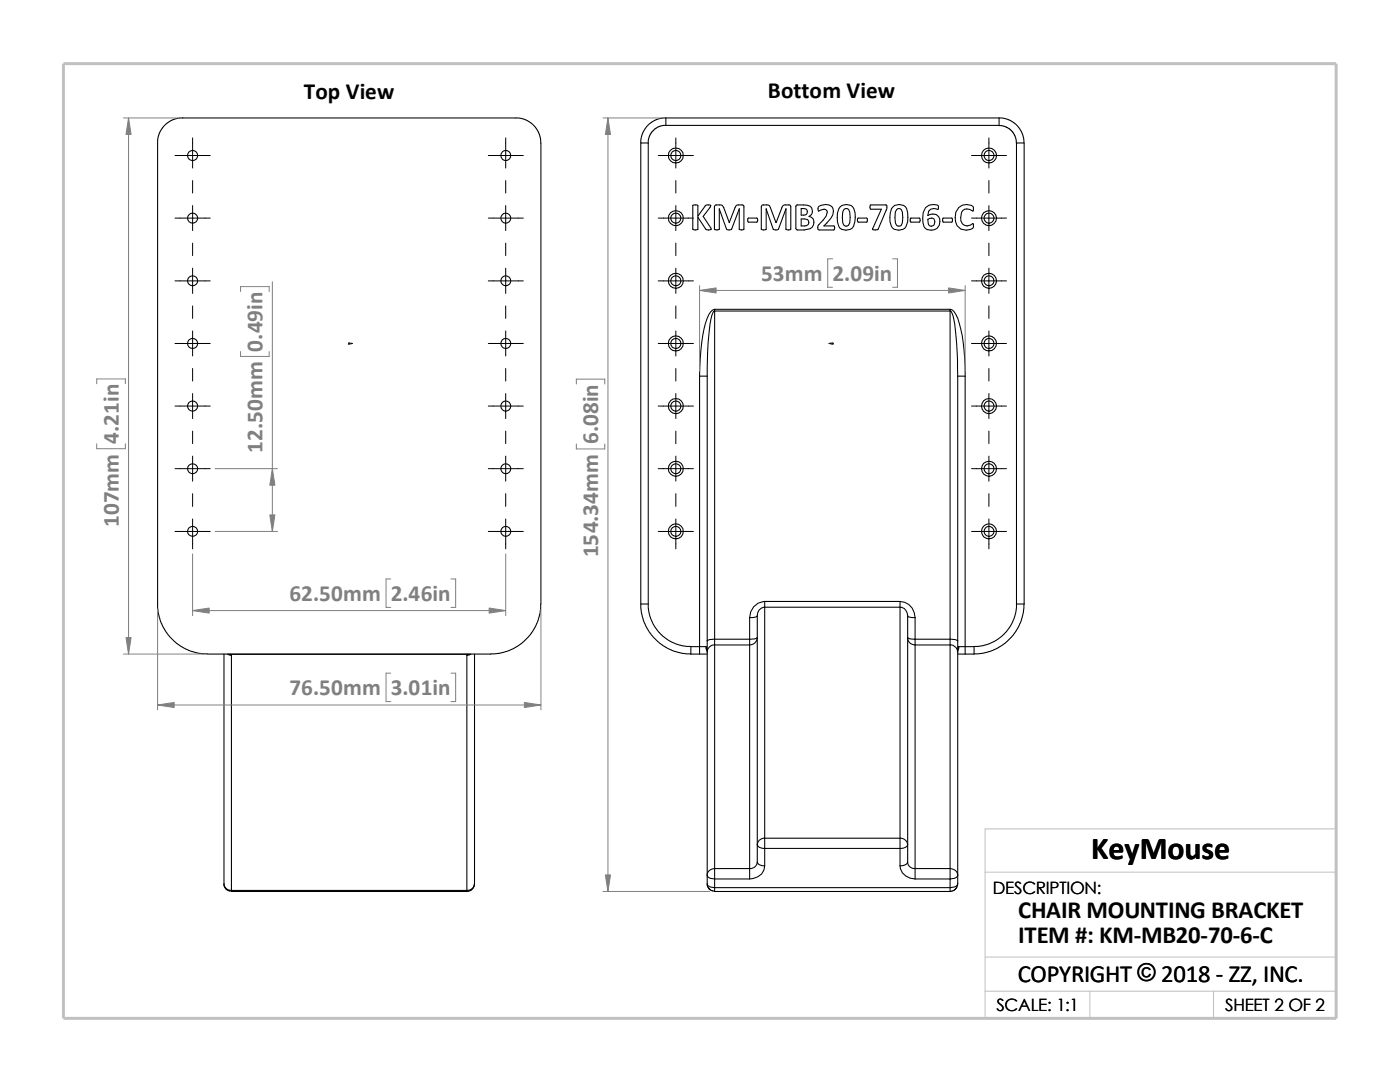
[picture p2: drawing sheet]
<svg xmlns="http://www.w3.org/2000/svg" width="279mm" height="216mm" viewBox="0 0 279 216" stroke-linecap="round" stroke-linejoin="round" font-family="sans-serif">
<path d="M196.6 174h70.1M196.6 197.8h70.1M196.6 191h70.1M217.5 197.8v5.4M242.2 197.8v5.4M26.8 203.2h239.9v-37.8h-70.1v37.8" fill="none" stroke="#c0c0c0" stroke-width=".2"/>
<path d="M12.7 12.7h254v190.5h-254z" fill="none" stroke="#c0c0c0" stroke-width=".59"/>
<g fill="none" stroke="#000" stroke-width=".21">
<path d="M31.5 28.5l.2-1.6 .9-1.7 1.5-1.1 1.7-.6h67.7l1.8 .6 1.4 1.1 1 1.7 .2 1.6v92M31.5 28.5v92.9l.4 2.3 .7 1.5 .9 1.5 1.4 1.4 1.8 1.2 1.6 .7 1.5 .4 1.6 .1M127.9 28.5v92M127.9 28.5h1.5M129.4 28.5v92M132.9 23.5l-.9 .1-1.1 .3-1.1 .7-.7 .6-1 1.7-.2 1.6M132.9 23.5h66.5M132.9 25h-.6l-.9 .3-1.1 .8-.8 1.3-.1 1.1M132.9 23.5v1.5M199.4 23.5v1.5h-66.5M199.4 23.5l.9 .1 1 .3 .8 .4 .9 .8 1 1.5 .3 1v.9M199.4 25.1l1.3 .2 1.1 .7 .7 1 .4 1.5"/>
<path d="M202.9 28.5v92M202.9 28.5h1.5v92M138.3 41h1v2.1l1.6-2.2h.7l.3 .1-1.6 2.2 1.6 2.5a.87 .87 0 0 1-1.1 0l-1.5-2.4v2.4a.85 .85 0 0 1-1 0zM143.6 41.7v4.1l-.5 .1-.5-.1v-4.5l.2-.4h1.1l.3 .1 1.3 3.4M143.6 41.7l1.4 4a.85 .85 0 0 0 1 0l1.5-4M143.6 41.7h.1M145.5 44.4h.1M147.5 41.7v4a.72 .72 0 0 0 1 0v-4.6l-.2-.2h-.9a.63 .63 0 0 0-.7 .5l-1.2 3M147.5 41.7h.1M149.3 43.6l1.7-.1a.49 .49 0 0 1 0 .8h-1.6l-.2-.1zM152.9 41.7v4l-.5 .2-.5-.1v-4.5l.2-.3 1.2-.1 .2 .1 1.4 3.4 1.1-3a.62 .62 0 0 1 .7-.5h.9l.2 .2v4.6a.76 .76 0 0 1-.9 .1l-.1-4.1M152.9 41.7l1.4 4a.91 .91 0 0 0 1.1 0l1.4-4"/>
<path d="M152.9 41.7h.1M156.8 41.7h.1M158.9 40.9h.2a3 3 0 0 1 2.9 .6 1.17 1.17 0 0 1-.5 1.7 1.29 1.29 0 0 1 1 1.1 1.29 1.29 0 0 1-.8 1.3l-1.2 .3h-1.4l-.3-.2zM159.9 43.7l1.1 .1a.7 .7 0 0 1 .4 .8 .7 .7 0 0 1-.8 .5h-.7zM159.9 41.6l1 .1a.69 .69 0 0 1 .2 .8 .69 .69 0 0 1-.7 .4h-.5zM163.4 41.2a2.37 2.37 0 0 1 2.6 0 1.87 1.87 0 0 1-.2 2.4l-1.4 1.5h2a.56 .56 0 0 1 0 .8l-3.1-.1a.91 .91 0 0 1 .1-1l1.5-1.7 .2-.8a.64 .64 0 0 0-.6-.6l-1.1 .4-.2-.4zM167.7 41.3a1.72 1.72 0 0 1 1.9-.4 1.72 1.72 0 0 1 1 1.6 4.4 4.4 0 0 1-.5 3 1.74 1.74 0 0 1-1.9 .4 1.74 1.74 0 0 1-1.1-1.6 3.7 3.7 0 0 1 .6-3zM168.4 41.8a.66 .66 0 0 1 1 0 4 4 0 0 1-.1 3.2 .67 .67 0 0 1-.9-.1 4.2 4.2 0 0 1 0-3.1zM171.2 43.6l1.7-.1a.56 .56 0 0 1 0 .8h-1.7l-.1-.4zM173.7 40.9h3.2l.1 .1v.7l-1.7 4a1 1 0 0 1-1.2 0l1.8-4h-2.2l-.1-.4zM178.2 41.3a1.7 1.7 0 0 1 1.9-.4 1.7 1.7 0 0 1 1 1.6 3.9 3.9 0 0 1-.5 3 1.74 1.74 0 0 1-1.9 .4 1.74 1.74 0 0 1-1.1-1.6 4 4 0 0 1 .6-3zM178.9 41.8a.62 .62 0 0 1 1 0 4.3 4.3 0 0 1 0 3.2 .72 .72 0 0 1-1-.1 3.9 3.9 0 0 1 0-3.1z"/>
<path d="M181.7 43.6l1.7-.1a.49 .49 0 0 1 0 .8h-1.6l-.1-.1zM184.7 41.4a2.28 2.28 0 0 1 2.5-.4l.1 .7-.1 .1a1.48 1.48 0 0 0-1.9 .3l-.1 .9a1.52 1.52 0 0 1 1.9 0 1.52 1.52 0 0 1 .4 2 1.81 1.81 0 0 1-3.1 .2 4.8 4.8 0 0 1 .3-3.8zM185.2 43.8a.82 .82 0 0 1 1.3 .2l-.1 .8a.64 .64 0 0 1-.6 .4 .64 .64 0 0 1-.5-.6zM188.1 43.6l1.8-.1a.56 .56 0 0 1 0 .8h-1.7zM191.3 41.4a2.31 2.31 0 0 1 2.9-.2l.1 .8-.2 .1a1.43 1.43 0 0 0-2.2 .3 1.93 1.93 0 0 0 .6 2.6 1.83 1.83 0 0 0 1.7-.4v.9a2.21 2.21 0 0 1-2.5 .2 2.21 2.21 0 0 1-1.1-2.3l.2-1.1zM139.6 75.1v53.9M139.6 75.1h1.5M141.1 75.1v52.8M142.6 61.7v.4M142.6 62.1v65.5M142.6 62.1h47M142.6 61.7h47"/>
<path d="M142.6 61.7a2.33 2.33 0 0 0-1.5 1.8 37.3 37.3 0 0 0-1.5 11.6M142.6 62.1a2.18 2.18 0 0 0-.7 1.7 63.9 63.9 0 0 0-.8 11.3M189.6 62.1a2.18 2.18 0 0 1 .8 1.7 69 69 0 0 1 .7 11.3M189.6 61.7a2.26 2.26 0 0 1 1.5 1.8 35.8 35.8 0 0 1 1.5 11.6M189.6 61.7v.4M189.6 62.1v65.5M191.1 75.1h1.5M191.1 75.1v52.8M192.6 75.1v53.9M44.7 130.5v45.9M45.4 130.5l.8 .3M45.6 130.5l.4 .1"/>
<path d="M46 130.6l.2 .2M46 130.6h47.4M46.2 130.8v46.9M93.2 130.8v46.9M93.4 130.6l-.2 .2M93.8 130.5l-.4 .1M94 130.5l-.8 .3M94.7 130.5v45.9M107.9 120.5l-.1 1.6-.4 1.6-.6 1.5-1 1.5-1.7 1.7-1.4 .9-1.6 .7-1.6 .4-1.5 .1h-56.6M127.9 120.5l.1 1.8 .6 2 .9 1.8 1.1 1.2 1.7 1.5 1.7 1 2 .5 1.9 .2M127.9 120.5h1.5M129.4 120.5l.1 1.5 .4 1.5 .7 1.5 1.2 1.5 1.6 1.3 1.5 .7 1.5 .4 1.5 .1"/>
<path d="M137.9 130.5h1.7M139.6 129h1.3M139.6 130.5h1.5M139.6 129h-1.7v1.5M139.6 129v1.5M140.9 129l.1 .1 .1 .7M140.9 129l.2 .9M141.1 130.1v44.5M141.1 127.9v2.2M142.6 128.7v44.6M142.6 127.6v1.1M142.6 128.7h7"/>
<path d="M142.6 127.6h7M142.6 128.7a1.45 1.45 0 0 0-1.5 1.4M142.6 127.6a1.71 1.71 0 0 0-1.5 .3M149.6 123.2v4.4M149.6 128.7v44.6M149.6 127.6v1.1M149.6 127.6a1.92 1.92 0 0 0 1.5-.4 1.52 1.52 0 0 1-1.5 1.5M151.1 122.9v45.7M151.1 122.9a1.92 1.92 0 0 1-1.5 .3M152.6 121.2v46.1M152.6 120v1.2M152.6 121.2h-.2a1.64 1.64 0 0 0-1.3 1.7"/>
<path d="M152.6 120a3.1 3.1 0 0 0-3 3.2M152.6 121.2h27M152.6 120h27M179.6 121.2v46.1M179.6 121.2a1.56 1.56 0 0 1 1.5 1.7M179.6 120a3.1 3.1 0 0 1 3 3.2M179.6 120v1.2M181.1 122.9v45.7M181.1 122.9a1.71 1.71 0 0 0 1.5 .3M182.6 128.7h7M182.6 123.2v4.4M182.6 127.6h7"/>
<path d="M182.6 127.6a1.71 1.71 0 0 1-1.5-.4 1.45 1.45 0 0 0 1.5 1.5M182.6 128.7v44.6M182.6 127.6v1.1M189.6 128.7v44.6M189.6 128.7a1.52 1.52 0 0 1 1.5 1.4M189.6 127.6v1.1M189.6 127.6a1.92 1.92 0 0 1 1.5 .3M191.1 130.5h1.5M191.1 130.1v44.5M191.1 127.9v2.2M191.3 129h1.3M191.3 129l-.1 .1-.1 .7"/>
<path d="M191.3 129l-.2 .9M192.6 129h1.8M192.6 129v1.5M194.4 129v1.5h-1.8M202.9 120.5l-.1 1.5-.4 1.5-.8 1.5-1.2 1.5-1.6 1.3-1.4 .7-1.6 .4-1.4 .1M202.9 120.5h1.5M204.4 120.5l-.2 1.8-.6 2-1.3 2.4-1.4 1.4-1.8 1.2-1.6 .7-1.5 .4-1.6 .1M44.7 176.4l.1 .6 .4 .5 1 .3M44.7 176.4a1.38 1.38 0 0 0 1.5 1.3M46.2 177.7v.2h47M46.2 177.7h47M93.2 177.7v.2"/>
<path d="M94.7 176.4l-.4 .9-.5 .5-.6 .1M94.7 176.4a1.46 1.46 0 0 1-1.5 1.3M141.1 174.6a1.27 1.27 0 0 0 1.5 .8M141.1 176.4a1.27 1.27 0 0 0 1.5 .7M141.1 174.6v1.8M141.1 176.4l.2 .6 .3 .5 1 .3M142.6 173.3v2.1M142.6 177.1v.8h47M142.6 175.4h7M142.6 177.1h47M142.6 175.4v1.7M142.6 173.3h7"/>
<path d="M142.6 173.3a1.38 1.38 0 0 0-1.5 1.3M149.6 173.3v2.1M151.1 168.6a1.31 1.31 0 0 0 1.5 .7M151.1 172a1.31 1.31 0 0 0 1.5 .8M151.1 172a1.39 1.39 0 0 1-1.5 1.3M151.1 168.6v3.4M152.6 167.3v2M152.6 172.8a2.74 2.74 0 0 1-3 2.6M152.6 169.3h27M152.6 167.3h27M152.6 169.3v3.5M152.6 167.3a1.38 1.38 0 0 0-1.5 1.3"/>
<path d="M179.6 167.3v2M179.6 167.3a1.46 1.46 0 0 1 1.5 1.3M179.6 172.8a2.78 2.78 0 0 0 3 2.6M179.6 169.3v3.5M181.1 168.6a1.43 1.43 0 0 1-1.5 .7M181.1 172a1.43 1.43 0 0 1-1.5 .8M181.1 172a1.32 1.32 0 0 0 1.5 1.3M181.1 168.6v3.4M182.6 175.4h7M182.6 173.3h7M182.6 173.3v2.1M189.6 173.3v2.1"/>
<path d="M189.6 173.3a1.46 1.46 0 0 1 1.5 1.3M189.6 177.1v.8M189.6 175.4v1.7M191.1 176.4l-.3 .9-.6 .5-.6 .1M191.1 174.6v1.8M191.1 174.6a1.37 1.37 0 0 1-1.5 .8M191.1 176.4a1.37 1.37 0 0 1-1.5 .7"/>
<circle cx="38.4" cy="31" r="1.01"/>
<circle cx="100.9" cy="31" r="1"/>
<circle cx="134.9" cy="31" r="1.5"/>
<circle cx="134.9" cy="31" r="1.01"/>
<circle cx="197.4" cy="31" r="1"/>
<circle cx="197.4" cy="31" r="1.49"/>
<circle cx="38.4" cy="56" r="1"/>
<circle cx="38.4" cy="43.5" r="1"/>
<circle cx="100.9" cy="56" r=".99"/>
<circle cx="100.9" cy="43.5" r=".99"/>
<circle cx="134.9" cy="56" r="1"/>
<circle cx="134.9" cy="43.5" r="1.51"/>
<circle cx="134.9" cy="56" r="1.51"/>
<circle cx="134.9" cy="43.5" r="1"/>
<circle cx="197.4" cy="56" r=".99"/>
<circle cx="197.4" cy="43.5" r=".99"/>
<circle cx="197.4" cy="43.5" r="1.5"/>
<circle cx="197.4" cy="56" r="1.5"/>
<circle cx="38.4" cy="68.5" r="1"/>
<circle cx="100.9" cy="68.5" r=".99"/>
<circle cx="134.9" cy="68.5" r="1.5"/>
<circle cx="134.9" cy="68.5" r="1"/>
<circle cx="197.4" cy="68.5" r="1.49"/>
<circle cx="197.4" cy="68.5" r=".99"/>
<circle cx="38.4" cy="81" r="1.01"/>
<circle cx="38.4" cy="93.5" r="1"/>
<circle cx="100.9" cy="81" r="1"/>
<circle cx="100.9" cy="93.5" r=".99"/>
<circle cx="134.9" cy="81" r="1.01"/>
<circle cx="134.9" cy="93.5" r="1.51"/>
<circle cx="134.9" cy="81" r="1.51"/>
<circle cx="134.9" cy="93.5" r="1"/>
<circle cx="197.4" cy="81" r="1"/>
<circle cx="197.4" cy="93.5" r=".99"/>
<circle cx="197.4" cy="81.1" r="1.5"/>
<circle cx="197.4" cy="93.5" r="1.5"/>
<circle cx="38.4" cy="106" r="1"/>
<circle cx="100.9" cy="106" r=".99"/>
<circle cx="134.9" cy="106" r="1.5"/>
<circle cx="134.9" cy="106" r="1"/>
<circle cx="197.4" cy="106" r="1.49"/>
<circle cx="197.4" cy="106" r=".99"/>
</g>
<g fill="#00f" stroke="#00f" stroke-width=".2">
<path d="M70 68.5h.4l-.4 .1z"/>
<path d="M165.4 68.5h.4v.1z"/>
</g>
<path d="M69.6 68.5h.8M69.6 68.4l.2 .3M69.7 68.5h.1M69.7 68.4v.3M69.8 68.4l-.3 .3M165.4 68.5h.9M166 68.4l.3 .3M166.1 68.5h.1M166.1 68.4v.3M166.2 68.4l-.3 .3" fill="none" stroke="#00f" stroke-width=".2"/>
<g fill="none" stroke="#000" stroke-width=".2">
<path d="M34.9 31h7.1M38.4 27.5v6M38.4 36v2.5M97.5 31h6.9M100.9 27.5v6M100.9 36v2.5M131.4 31h7M134.9 27.5v6M134.9 36v2.5M193.9 31h7M197.4 27.5v6M197.4 36v2.5"/>
<path d="M34.9 56h7.1M34.9 43.5h7.1M38.4 41v5M38.4 48.5v2.5M38.4 53.5v5M97.5 56h6.9M97.5 43.5h6.9M100.9 41v5M100.9 48.5v2.5M100.9 53.5v5M131.4 56h7M131.4 43.5h7"/>
<path d="M134.9 41v5M134.9 48.5v2.5M134.9 53.5v5M193.9 56h7M193.9 43.5h7M197.4 41v5M197.4 48.5v2.5M197.4 53.5v5M34.9 68.5h7.1M38.4 61v2.5M38.4 66v5M38.4 73.5v2.5"/>
<path d="M38.4 78.5v5M97.5 68.5h6.9M100.9 61v2.5M100.9 66v5M100.9 73.5v2.5M100.9 78.5v5M131.4 68.5h7M134.9 61v2.5M134.9 66v5M134.9 73.5v2.5M134.9 78.5v5M193.9 68.5h7"/>
<path d="M197.4 61v2.5M197.4 66v5M197.4 73.5v2.5M197.4 78.5v5M34.9 93.5h7.1M34.9 81h7.1M38.4 86v2.5M38.4 91v5M38.4 98.5v2.5M97.5 93.5h6.9M97.5 81h6.9M100.9 86v2.5"/>
<path d="M100.9 91v5M100.9 98.5v2.5M131.4 93.5h7M131.4 81h7M134.9 86v2.5M134.9 91v5M134.9 98.5v2.5M193.9 93.5h7M193.9 81h7M197.4 86v2.5M197.4 91v5M197.4 98.5v2.5"/>
<path d="M34.9 106h7.1M38.4 103.5v6M97.5 106h6.9M100.9 103.5v6M131.4 106h7M134.9 103.5v6M193.9 106h7M197.4 103.5v6"/>
</g>
<g fill="none" stroke="#808080" stroke-width=".2">
<path d="M24.6 23.5h10.8M25.7 23.5v107M120.4 23.5h11.5M121.3 23.5v154.4M48 58.2v-1h5.7v1M54.4 56.2v49.8M139.6 57v17.1M139.6 58h53M166.2 51.6h-1v5.7h1M178.1 51.6h1v5.7h-1M192.6 57v17.1M19.3 76.6v-1h5.7v1"/>
<path d="M48 70.1v1h5.7v-1M115 76.6v-1h5.7v1M19.3 88.6v.9h5.7v-.9M42.9 93.5h12.5M115 88.6v1h5.7v-1M38.4 110.5v12.4M42.9 106h12.5M78 115.5h-1v5.7h1M90 115.5h.9v5.7h-.9M100.9 110.5v12.4M24.6 130.5h15.8M31.5 121.5v20.1"/>
<path d="M38.4 121.8h62.5M78 134.3h-1v5.7h1M90 134.3h.9v5.7h-.9M107.9 121.5v20.1M31.5 140.7h76.4M120.4 177.9h21.2"/>
</g>
<g fill="#808080" stroke="#808080" stroke-width=".2">
<path d="M25.7 23.5l.5 3.3h-1.1z"/>
<path d="M25.1 127.2h1.1l-.5 3.3z"/>
<path d="M31.5 140.7l3.3-.5v1z"/>
<path d="M104.6 140.2l3.3 .5-3.3 .5z"/>
<path d="M38.4 121.8l3.3-.5v1z"/>
<path d="M97.6 121.3l3.3 .5-3.3 .5z"/>
<path d="M54.4 93.5l.5 3.3h-1.1z"/>
<path d="M53.8 102.7h1.1l-.5 3.3z"/>
<path d="M121.3 23.5l.5 3.3h-1z"/>
<path d="M120.8 174.6h1l-.5 3.3z"/>
<path d="M139.6 58l3.3-.6v1.1z"/>
<path d="M189.3 57.4l3.3 .6-3.3 .5z"/>
</g>
<text font-size="6.4" x="217.8" y="171.4">KeyMouse</text>
<g font-size="4.9">
<text x="203.2" y="183.2">CHAIR MOUNTING BRACKET</text>
<text x="203.2" y="188.1">ITEM #: KM-MB20-70-6-C</text>
<text x="203.1" y="195.9">COPYRIGHT © 2018 - ZZ, INC.</text>
</g>
<g font-size="4.6">
<text x="60.6" y="19.7">Top View</text>
<text x="153.2" y="19.6">Bottom View</text>
</g>
<g font-size="4.6" fill="#808080">
<text x="151.9" y="56.1">53mm</text>
<text x="166.2" y="56.1">2.09in</text>
<text x="52.4" y="70.1" transform="rotate(-90 52.4 70.1)">0.49in</text>
<text x="23.7" y="88.6" transform="rotate(-90 23.7 88.6)">4.21in</text>
<text x="119.4" y="88.6" transform="rotate(-90 119.4 88.6)">6.08in</text>
<text x="52.4" y="90.4" transform="rotate(-90 52.4 90.4)">12.50mm</text>
<text x="23.7" y="105.2" transform="rotate(-90 23.7 105.2)">107mm</text>
<text x="119.4" y="111.2" transform="rotate(-90 119.4 111.2)">154.34mm</text>
<text x="57.7" y="120">62.50mm</text>
<text x="78" y="120">2.46in</text>
<text x="57.7" y="138.8">76.50mm</text>
<text x="78" y="138.8">3.01in</text>
</g>
<g font-size="3.4">
<text x="198.2" y="178.5">DESCRIPTION:</text>
<text x="198.8" y="201.7">SCALE: 1:1</text>
<text x="244.5" y="201.7">SHEET 2 OF 2</text>
</g>
</svg>
